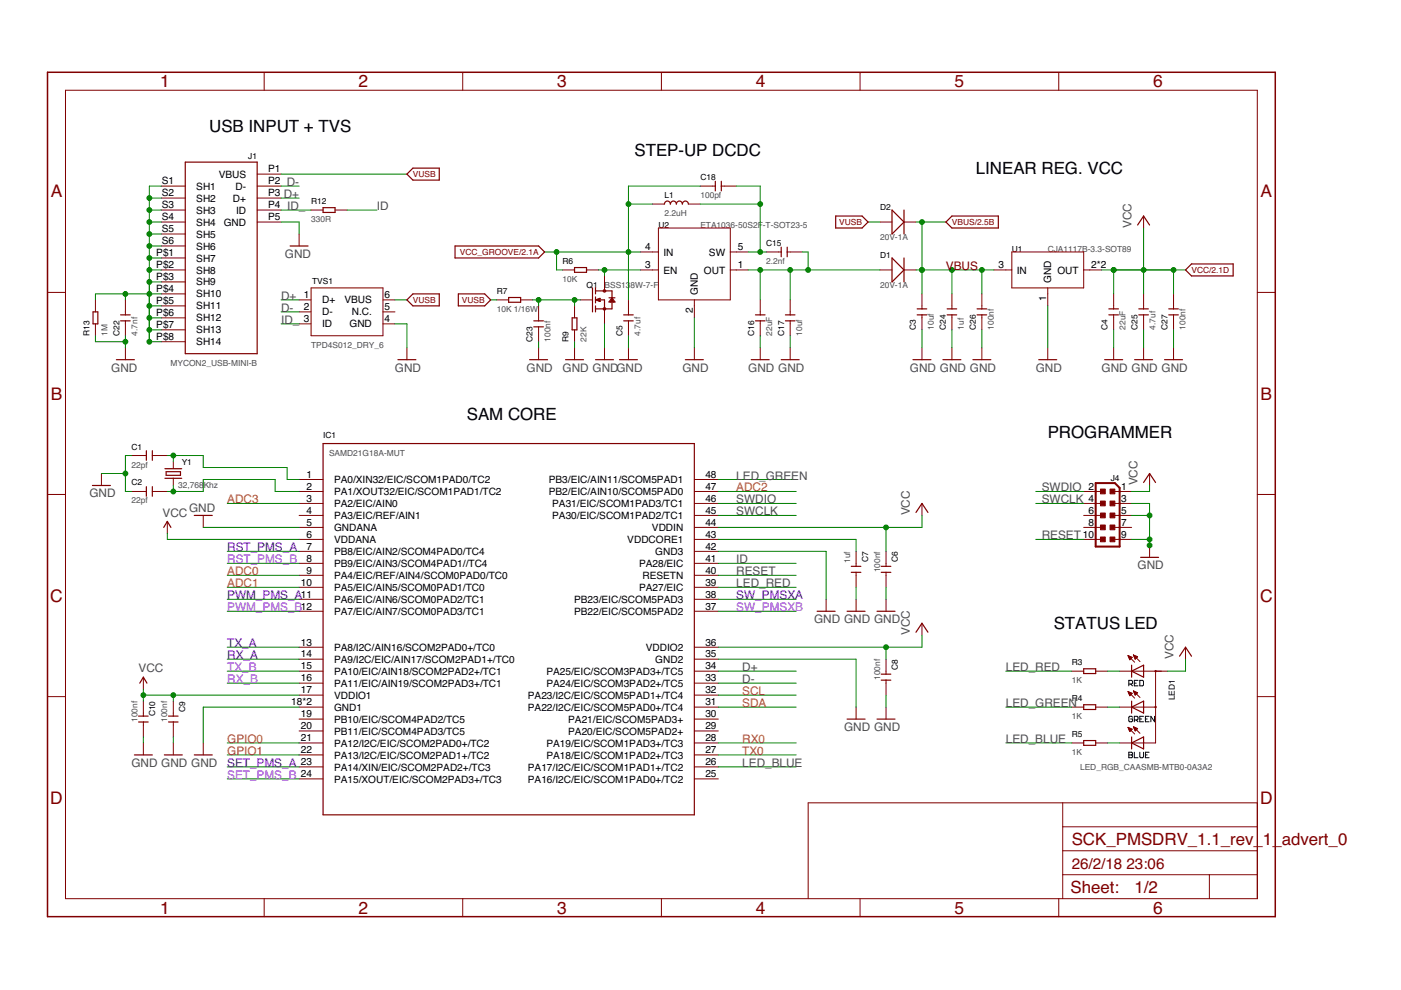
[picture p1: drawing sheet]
<svg xmlns="http://www.w3.org/2000/svg" width="297mm" height="210mm" viewBox="0 0 297 210" stroke-linecap="round" stroke-linejoin="round" font-family="sans-serif">
<g fill="none" stroke="#000" stroke-width=".21">
<path d="M239.3 145h.6l.2-.2v-.4l-.2-.1h-.6v1.1M239.3 159.5h.6l.2 .2-.2 .4 .2 .4-.2 .2h-.6zM239.7 145l.4 .4M240.1 152.1l-.2-.2h-.4l-.2 .2v.7l.2 .2h.4l.2-.2v-.4h-.4M240.5 152.7h.6l.2-.3v-.3l-.2-.2h-.6v1.1M240.5 159.5v1.2h.8M240.5 144.8h.4M240.9 152.7l.4 .3M241.3 144.3h-.8v1.1h.8M241.7 144.3h.6l.1 .1v.8l-.1 .2h-.6zM241.7 159.5v1l.2 .2h.4l.1-.2v-1M241.7 152.4h.4"/>
<path d="M242.4 151.9h-.7v1.1h.7M242.8 152.4h.4M243.6 151.9h-.8v1.1h.8M243.6 159.5h-.8v1.2h.8M244.8 151.9v1.1l-.8-1.1v1.1M239.3 160.1h.6M242.8 160.1h.4"/>
</g>
<g fill="none" stroke="#800000" stroke-width=".21">
<path d="M13.9 19.1h252.7v171.4h-252.7zM56 15.3v3.8M98.1 15.3v3.8M140.2 15.3v3.8M182.4 15.3v3.8M224.5 15.3v3.8M34.2 39.5h5.1M54.5 39.5h5.1M54.5 36.9h5.1M148.5 39.5h3.2M152.9 39.5h3.2M34.2 42h5.1"/>
<path d="M34.2 47.1h5.1M34.2 44.5h5.1M34.2 49.6h5.1M34.2 52.2h5.1M34.2 54.7h5.1M34.2 57.2h5.1M34.2 59.8h5.1M54.5 42h5.1M54.5 47.1h5.1M54.5 44.5h5.1M63.4 49.6v2.6M66 44.5h2.5"/>
<path d="M71 44.5h2.6M119.3 57.2h2.5M124.4 57.2h2.5M128.2 58.5v3.2M135.8 57.2h3.8M135.8 53.4h3.8M138.3 43.3h2.6M139.6 48.3h15.2v15.3h-15.2zM145.9 43.3h2.6M154.8 57.2h3.8M154.8 53.4h3.8M162.5 53.4h3.1"/>
<path d="M166.9 53.4h3.2M186.6 47.1h2.5M186.6 57.2h2.5M191.7 47.1h2.5M191.7 57.2h2.5M210.7 57.2h3.8M214.5 53.4h15.3v7.6h-15.3zM229.8 57.2h3.8M242.5 45.8v2.5M10.1 62h3.8M20.2 63.6v2.5M20.2 68.7v2.5"/>
<path d="M26.6 63.6v3.2M26.6 68v3.2M26.6 73.7v2.6M34.2 62.3h5.1M34.2 64.9h5.1M34.2 67.4h5.1M34.2 69.9h5.1M34.2 72.5h5.1M63.4 63.6h2.6M63.4 66.1h2.6M63.4 68.7h2.6M66 61h15.2v10.2h-15.2z"/>
<path d="M81.2 63.6h2.5M81.2 66.1h2.5M81.2 68.7h2.5M86.3 73.7v2.6M105.3 63.6h2.5M110.4 63.6h2.5M114.2 64.9v3.1M114.2 69.3v3.2M114.2 73.7v2.6M121.8 64.9v2.5M121.8 69.9v2.6M121.8 73.7v2.6"/>
<path d="M123.1 63.6h2.5M128.2 65.5v3.2M128.2 73.7v2.6M133.2 63.6v3.2M133.2 68v3.2M133.2 73.7v2.6M147.2 63.6v3.8M147.2 73.7v2.6M161.2 63.6v3.2M161.2 68v3.2M161.2 73.7v2.6M167.5 63.6v3.2"/>
<path d="M167.5 68v3.2M167.5 73.7v2.6M195.5 62.3v3.2M195.5 66.8v3.1M195.5 73.7v2.6M201.8 62.3v3.2M201.8 66.8v3.1M201.8 73.7v2.6M208.2 62.3v3.2M208.2 66.8v3.1M208.2 73.7v2.6M222.1 61v3.9"/>
<path d="M222.1 73.7v2.6M236.1 62.3v3.2M236.1 66.8v3.1M236.1 73.7v2.6M242.5 62.3v3.2M242.5 66.8v3.1M242.5 73.7v2.6M248.8 62.3v3.2M248.8 66.8v3.1M248.8 73.7v2.6M266.6 62h3.8M27.9 96.6h3.1"/>
<path d="M32.3 96.6h3.2M36.7 97.9v1.5M10.1 104.8h3.8M21.5 100.4v2.5M27.9 104.2h3.1M32.3 104.2h3.2M35.5 110.6v2.5M36.7 101.4v1.5M43.1 109.3v2.5M63.4 116.9h5.1M63.4 111.8h5.1M63.4 101.7h5.1"/>
<path d="M63.4 104.2h5.1M63.4 106.7h5.1M63.4 109.3h5.1M63.4 119.4h5.1M63.4 114.4h5.1M147.2 116.9h5.1M147.2 111.8h5.1M147.2 101.7h5.1M147.2 104.2h5.1M147.2 106.7h5.1M147.2 109.3h5.1M147.2 119.4h5.1"/>
<path d="M147.2 114.4h5.1M181.5 116.9v3.2M187.9 116.9v3.2M195.5 106.7v2.6M229.8 111.8h4M229.8 104.2h4M229.8 106.7h4M229.8 109.3h4M229.8 114.4h4M235.9 111.8h4M235.9 104.2h4M235.9 106.7h4"/>
<path d="M235.9 109.3h4M235.9 114.4h4M243.7 100.4v2.5M243.7 115.6v2.6M266.6 104.8h3.8M63.4 139.8h5.1M63.4 122h5.1M63.4 124.5h5.1M63.4 127.1h5.1M63.4 129.6h5.1M63.4 137.2h5.1M147.2 139.8h5.1"/>
<path d="M147.2 122h5.1M147.2 124.5h5.1M147.2 127.1h5.1M147.2 129.6h5.1M147.2 137.2h5.1M175.2 127.1v2.5M181.5 121.3v3.2M181.5 127.1v2.5M187.9 121.3v3.2M187.9 127.1v2.5M187.9 139.8v3.1M195.5 132.1v2.6"/>
<path d="M239.2 139l1.4 1.4M239.2 139l.9 .4-.6 .5zM239.2 139.1h.2M239.2 139.2h.5M239.3 139.4h.7M239.4 139.5h.5M239.4 139.6h.4M239.5 139.7h.2M239.5 139.8h.1M240.3 138.9l1.4 1.4M240.3 138.9l.9 .4M240.3 138.9l.4 .9 .5-.5"/>
<path d="M240.3 138.9h.1M240.3 139h.3M240.4 139.1h.5M240.5 139.2h.7M240.5 139.4h.6M240.6 139.5h.4M240.6 139.6h.2M240.7 139.7h.1M251.4 137.2v2.6M10.1 147.7h3.8M30.4 143.6v2.5M30.4 148.7v3.1"/>
<path d="M30.4 153.1v3.2M30.4 157.5v2.6M36.7 148.7v3.1M36.7 153.1v3.2M36.7 157.5v2.6M43.1 157.5v2.6M63.4 149.9h5.1M63.4 142.3h5.1M63.4 144.8h5.1M63.4 157.5h5.1M63.4 155h5.1M63.4 152.5h5.1"/>
<path d="M63.4 147.4h5.1M147.2 149.9h5.1M147.2 142.3h5.1M147.2 144.8h5.1M147.2 157.5h5.1M147.2 155h5.1M147.2 152.5h5.1M147.2 147.4h5.1M181.5 149.9v2.6M187.9 144.2v3.2M187.9 149.9v2.6M227.2 149.9h2.6"/>
<path d="M227.2 142.3h2.6M227.2 157.5h2.6M232.3 149.9h2.5M232.3 142.3h2.5M232.3 157.5h2.5M237.4 149.9h7.6M237.4 142.3h10.1M239.2 146.6l1.4 1.4M239.2 154.2l1.4 1.4M239.2 146.6l.9 .4-.6 .5zM239.2 154.2l.9 .4-.6 .5zM239.2 154.3h.1"/>
<path d="M239.2 146.7h.2M239.2 146.8h.5M239.2 154.4h.4M239.3 147h.6M239.3 154.6h.6M239.3 154.7h.7M239.4 147.1h.6M239.4 147.2h.4M239.4 154.8h.5M239.4 154.9h.3M239.5 147.3h.2M239.5 147.4h.1"/>
<path d="M239.5 155h.1M240.3 146.5l1.4 1.4M240.3 154.1l1.4 1.4M240.3 146.5l.9 .4-.5 .5zM240.3 154.1l.9 .4-.5 .5zM240.3 154.2h.2M240.3 146.6h.2M240.4 146.7h.4M240.4 154.3h.4M240.4 154.4h.6M240.5 146.8h.6M240.5 147h.6"/>
<path d="M240.5 154.6h.6M240.5 147.1h.5M240.5 154.7h.5M240.6 147.2h.3M240.6 154.8h.3M240.6 147.3h.1M240.6 154.9h.1M245 142.3v15.2h-7.6M266.6 147.7h3.8M63.4 160.1h5.1M63.4 162.6h5.1M63.4 165.1h5.1"/>
<path d="M147.2 160.1h5.1M147.2 162.6h5.1M147.2 165.1h5.1M225.3 170.2v20.3M225.3 175.3h41.3M266.6 170.2h-95.3v20.3M56 190.5v3.9M98.1 190.5v3.9M140.2 190.5v3.9M182.4 190.5v3.9M224.5 190.5v3.9M225.3 185.5h41.3"/>
<path d="M225.3 180.4h41.3M256.4 185.5v5"/>
<circle cx="245" cy="149.9" r=".15"/>
<circle cx="245" cy="142.3" r=".15"/>
</g>
<path d="M10.1 15.3h260.3v179.1h-260.3z" fill="none" stroke="#800000" stroke-width=".32"/>
<g fill="none" stroke="#800000" stroke-width=".25">
<path d="M39.3 34.4h15.2v40.6h-15.2zM86.3 36.9l1.2-1.3h5.6v2.6h-5.6zM151.7 38.4v2.1M152.9 38.4v2.1M61.5 52.2h3.8M68.5 44h2.5v1h-2.5zM96.5 52.2h17.7l1.3 1.2-1.3 1.3h-17.7zM121.8 56.7h2.6v1h-2.6zM140.9 43.3a.63 .63 0 0 1 .6-.7 .63 .63 0 0 1 .6 .7 .63 .63 0 0 1 .7-.7 .63 .63 0 0 1 .6 .7 .63 .63 0 0 1 .6-.7 .63 .63 0 0 1 .7 .7 .63 .63 0 0 1 .6-.7 .63 .63 0 0 1 .6 .7M165.6 52.4v2M166.9 52.4v2M177.2 45.8h5.6l1.2 1.3-1.2 1.2h-5.6z"/>
<path d="M189.1 44.5l2.6 2.6-2.6 2.5zM189.1 54.7l2.6 2.5-2.6 2.6zM191.7 44.5v5.1M191.7 54.7v5.1M200.6 47.1l1.2-1.3h9.9v2.5h-9.9zM241.2 47.7l1.3-1.9 1.2 1.9M251.4 57.2l1.2-1.2h8.9v2.5h-8.9zM19.7 66.1h1v2.6h-1zM24.7 76.3h3.8M25.6 68h2M25.6 66.8h2M84.4 76.3h3.8"/>
<path d="M86.3 63.6l1.2-1.3h5.6v2.6h-5.6zM97.2 62.3h5.6l1.2 1.3-1.2 1.3h-5.6zM107.8 63.1h2.6v1h-2.6zM112.3 76.3h3.8M113.2 68h2M113.2 69.3h2M119.9 76.3h3.8M121.3 67.4h1v2.5h-1zM125.6 61v5.1M126.3 76.3h3.8M126.3 61.7h3.5v3.8h-3.5M126.3 61v1.3"/>
<path d="M126.3 62.9v1.3M126.3 64.9v1.2M126.6 63.6h1.6v1.9M126.6 63.6l.6 .3M126.8 63.5l.4 .4M127.2 63.3l-.9 .3 .9 .3M127.2 63.3v.6M127.2 63.3l-.6 .3M129.1 63.1h1.3M129.8 63.1l.6 .9h-1.3zM129.8 63.6l.3 .4M129.8 63.6l-.4 .4"/>
<path d="M129.8 63.6l.3 .3M129.8 63.6l-.4 .3M131.3 76.3h3.8M132.2 68h2.1M132.2 66.8h2.1M145.3 76.3h3.8M159.3 76.3h3.8M160.2 68h2M160.2 66.8h2M165.6 76.3h3.8M166.5 68h2.1M166.5 66.8h2.1"/>
<path d="M193.6 76.3h3.8M194.5 65.5h2M194.5 66.8h2M199.9 76.3h3.8M200.8 65.5h2M200.8 66.8h2M206.3 76.3h3.8M207.2 65.5h2M207.2 66.8h2M220.2 76.3h3.8M234.2 76.3h3.8M235.1 65.5h2"/>
<path d="M235.1 66.8h2M240.6 76.3h3.8M241.4 65.5h2.1M241.4 66.8h2.1M246.9 76.3h3.8M247.8 65.5h2M247.8 66.8h2M31 95.6v2M32.3 95.6v2M35 99.4h3.5M68.5 94h78.7v78.8h-78.7zM19.6 102.9h3.8"/>
<path d="M31 103.2v2M32.3 103.2v2M34.7 111.8l.8-1.2 .7 1.2M35 101.4h3.5M35.2 100h3.1v.8h-3.1zM41.2 109.3h3.8M194.2 108.6l1.3-1.9 1.2 1.9M241.8 118.2h3.8M242.5 102.3l1.2-1.9 1.3 1.9M173.2 129.6h3.9M179.6 129.6h3.8M180.5 120.1h2"/>
<path d="M180.5 121.3h2M185.9 129.6h3.9M186.8 120.1h2.1M186.8 121.3h2.1M194.2 134l1.3-1.9 1.2 1.9M250.1 139.1l1.3-1.9 1.2 1.9M29.4 151.8h2M29.4 153.1h2M29.6 144.8l.8-1.2 .8 1.2M35.7 151.8h2.1M35.7 153.1h2.1M179.6 152.5h3.8"/>
<path d="M185.9 152.5h3.9M186.8 142.9h2.1M186.8 144.2h2.1M229.8 141.8h2.5v1h-2.5zM229.8 149.4h2.5v1h-2.5zM229.8 157h2.5v1h-2.5zM239.9 142.3l2.6-1.3v2.6zM239.9 141v2.6M239.9 148.7v2.5M239.9 156.3v2.5M239.9 149.9l2.6-1.2v2.5zM239.9 157.5l2.6-1.2v2.5z"/>
<path d="M28.5 160.1h3.8M34.8 160.1h3.9M41.2 160.1h3.8"/>
<circle cx="128.2" cy="61.7" r=".25"/>
<circle cx="128.2" cy="65.5" r=".25"/>
</g>
<g fill="#800000" stroke="#800000" stroke-width=".21">
<path d="M235.4 103.7h1v1h-1z"/>
<path d="M235.4 106.2h1v1.1h-1z"/>
<path d="M235.4 108.8h1v1h-1z"/>
<path d="M235.4 111.3h1v1h-1z"/>
<path d="M235.4 113.9h1v1h-1z"/>
<path d="M233.3 103.7h1v1h-1z"/>
<path d="M233.3 106.2h1v1.1h-1z"/>
<path d="M233.3 108.8h1v1h-1z"/>
<path d="M233.3 111.3h1v1h-1z"/>
<path d="M233.3 113.9h1v1h-1z"/>
</g>
<path d="M232.3 102.4h4.1l1 1v12.5h-5.1z" fill="none" stroke="#800000" stroke-width=".42"/>
<g fill="none" stroke="#008000" stroke-width=".21">
<path d="M34.2 39.5h-2.5v33h2.5M59.6 39.5h3.8M59.6 36.9h26.7M148.5 39.5h-15.3v24.1M156.1 39.5h5.1v13.9M31.7 47.1h2.5M31.7 57.2h2.5M31.7 42h2.5M31.7 44.5h2.5M31.7 59.8h2.5M31.7 54.7h2.5M31.7 52.2h2.5"/>
<path d="M31.7 49.6h2.5M59.6 47.1h3.8v2.5M59.6 42h3.8M59.6 44.5h6.4M73.6 44.5h6.3M115.5 53.4h20.3M118 53.4v3.8h1.3M126.9 57.2h8.9M128.2 57.2v1.3M133.2 43.3h5.1M148.5 43.3h12.7M158.6 57.2h28"/>
<path d="M158.6 53.4h3.9M161.2 57.2v6.4M167.5 57.2v6.4M170.1 53.4h1.2v3.8M184 47.1h2.6M194.2 47.1h6.4M194.2 57.2h16.5M195.5 47.1v15.2M201.8 57.2v5.1M208.2 57.2v5.1M233.6 57.2h17.8M236.1 57.2v5.1"/>
<path d="M242.5 48.3v14M248.8 57.2v5.1M20.2 71.2v1.3h6.4M26.6 62.3v1.3M26.6 71.2v2.5M31.7 69.9h2.5M31.7 67.4h2.5M31.7 64.9h2.5M34.2 62.3h-14v1.3M59.6 68.7h3.8M59.6 66.1h3.8M59.6 63.6h3.8"/>
<path d="M83.7 68.7h2.6v5M83.7 63.6h2.6M104 63.6h1.3M112.9 63.6h10.2M114.2 63.6v1.3M114.2 72.5v1.2M121.8 63.6v1.3M121.8 72.5v1.2M128.2 68.7v5M133.2 71.2v2.5M147.2 67.4v6.3M161.2 71.2v2.5"/>
<path d="M167.5 71.2v2.5M195.5 69.9v3.8M201.8 69.9v3.8M208.2 69.9v3.8M222.1 64.9v8.8M236.1 69.9v3.8M242.5 69.9v3.8M248.8 69.9v3.8M27.9 96.6h-1.3v7.6h1.3M35.5 96.6h7.6v2.5h17.8v2.6h2.5M36.7 96.6v1.3M21.5 100.4h5.1"/>
<path d="M35.5 104.2h7.6v-2.5h15.2v2.5h5.1M35.5 113.1v1.3h27.9M36.7 102.9v1.3M43.1 111.8h20.3M48.2 106.7h15.2M48.2 116.9h15.2M48.2 119.4h15.2M152.3 104.2h16.5M152.3 106.7h16.5M152.3 109.3h16.5M152.3 114.4h29.2v2.5M152.3 116.9h22.9v10.2"/>
<path d="M152.3 101.7h16.5M152.3 119.4h16.5M187.9 111.8v5.1M195.5 109.3v2.5h-43.2M219.6 104.2h10.2M219.6 106.7h10.2M219.6 114.4h10.2M239.9 106.7h3.8v8.9M239.9 109.3h3.8M239.9 114.4h3.8M243.7 102.9v1.3h-3.8M48.2 139.8h15.2"/>
<path d="M48.2 137.2h15.2M48.2 122h15.2M48.2 127.1h15.2M48.2 129.6h15.2M48.2 124.5h15.2M152.3 139.8h29.2v10.1M152.3 122h16.5M152.3 127.1h16.5M152.3 129.6h16.5M152.3 124.5h16.5M181.5 124.5v2.6M187.9 124.5v2.6"/>
<path d="M187.9 137.2v2.6M195.5 134.7v2.5h-43.2M251.4 139.8v2.5h-3.9M30.4 146.1v2.6M30.4 156.3v1.2M30.4 147.4h33M36.7 147.4v1.3M36.7 156.3v1.2M48.2 142.3h15.2M48.2 144.8h15.2M48.2 157.5h15.2M63.4 149.9h-20.3v7.6"/>
<path d="M152.3 149.9h16.5M152.3 147.4h16.5M152.3 142.3h16.5M152.3 144.8h16.5M152.3 157.5h16.5M187.9 147.4v2.5M213.3 149.9h13.9M213.3 142.3h13.9M213.3 157.5h13.9M234.8 149.9h2.6M234.8 142.3h2.6M234.8 157.5h2.6"/>
<path d="M48.2 160.1h15.2M48.2 162.6h15.2M48.2 165.1h15.2M152.3 160.1h16.5M152.3 162.6h16.5"/>
</g>
<g fill="#008000" stroke="#008000" stroke-width=".21">
<circle cx="26.6" cy="100.4" r=".51"/>
<circle cx="243.7" cy="114.4" r=".51"/>
<circle cx="243.7" cy="109.3" r=".51"/>
<circle cx="243.7" cy="115.6" r=".51"/>
<circle cx="26.6" cy="72.5" r=".51"/>
<circle cx="236.1" cy="57.2" r=".51"/>
<circle cx="242.5" cy="57.2" r=".51"/>
<circle cx="248.8" cy="57.2" r=".51"/>
<circle cx="187.9" cy="111.8" r=".51"/>
<circle cx="187.9" cy="137.2" r=".51"/>
<circle cx="36.7" cy="147.4" r=".51"/>
<circle cx="30.4" cy="147.4" r=".51"/>
<circle cx="36.7" cy="96.6" r=".51"/>
<circle cx="36.7" cy="104.2" r=".51"/>
<circle cx="195.5" cy="57.2" r=".51"/>
<circle cx="195.5" cy="47.1" r=".51"/>
<circle cx="201.8" cy="57.2" r=".51"/>
<circle cx="208.2" cy="57.2" r=".51"/>
<circle cx="118" cy="53.4" r=".51"/>
<circle cx="133.2" cy="53.4" r=".51"/>
<circle cx="133.2" cy="43.3" r=".51"/>
<circle cx="128.2" cy="57.2" r=".51"/>
<circle cx="121.8" cy="63.6" r=".51"/>
<circle cx="114.2" cy="63.6" r=".51"/>
<circle cx="161.2" cy="43.3" r=".51"/>
<circle cx="161.2" cy="53.4" r=".51"/>
<circle cx="161.2" cy="57.2" r=".51"/>
<circle cx="167.5" cy="57.2" r=".51"/>
<circle cx="171.3" cy="57.2" r=".51"/>
<circle cx="31.7" cy="42" r=".51"/>
<circle cx="31.7" cy="44.5" r=".51"/>
<circle cx="31.7" cy="47.1" r=".51"/>
<circle cx="31.7" cy="49.6" r=".51"/>
<circle cx="31.7" cy="52.2" r=".51"/>
<circle cx="31.7" cy="54.7" r=".51"/>
<circle cx="31.7" cy="57.2" r=".51"/>
<circle cx="31.7" cy="59.8" r=".51"/>
<circle cx="31.7" cy="62.3" r=".51"/>
<circle cx="31.7" cy="64.9" r=".51"/>
<circle cx="31.7" cy="67.4" r=".51"/>
<circle cx="31.7" cy="69.9" r=".51"/>
<circle cx="31.7" cy="72.5" r=".51"/>
<circle cx="26.6" cy="62.3" r=".51"/>
</g>
<g font-size="3.7" fill="#800000">
<text x="33.9" y="18.5">1</text>
<text x="76" y="18.5">2</text>
<text x="118.2" y="18.5">3</text>
<text x="160.3" y="18.5">4</text>
<text x="202.4" y="18.5">5</text>
<text x="244.5" y="18.5">6</text>
<text x="10.8" y="41.9">A</text>
<text x="267.3" y="41.9">A</text>
<text x="10.8" y="84.7">B</text>
<text x="267.3" y="84.7">B</text>
<text x="10.6" y="127.6">C</text>
<text x="267.2" y="127.6">C</text>
<text x="10.6" y="170.4">D</text>
<text x="267.2" y="170.4">D</text>
<text x="33.9" y="193.7">1</text>
<text x="76" y="193.7">2</text>
<text x="118.2" y="193.7">3</text>
<text x="160.3" y="193.7">4</text>
<text x="202.4" y="193.7">5</text>
<text x="244.5" y="193.7">6</text>
</g>
<g font-size="3.6">
<text x="44.4" y="28">USB INPUT + TVS</text>
<text x="134.5" y="33.1">STEP-UP DCDC</text>
<text x="206.9" y="36.9">LINEAR REG. VCC</text>
<text x="99" y="89">SAM CORE</text>
<text x="222.1" y="92.8">PROGRAMMER</text>
<text x="223.4" y="133.4">STATUS LED</text>
</g>
<g font-size="3.6" fill="#800000">
<text x="227.2" y="179.1">SCK_PMSDRV_1.1_rev_1_advert_0</text>
<text x="227" y="189.4">Sheet:</text>
<text x="240.6" y="189.3">1/2</text>
</g>
<g font-size="3.2" fill="#800000">
<text x="227.2" y="184.2">26/2/18</text>
<text x="238.8" y="184.2">23:06</text>
</g>
<g font-size="2.5" fill="#505050">
<text x="60.1" y="42">D+</text>
<text x="60.8" y="39.5">D-</text>
<text x="60.9" y="44.5">ID_</text>
<text x="79.9" y="44.5">ID</text>
<text x="239.9" y="48.3" transform="rotate(-90 239.9 48.3)">VCC</text>
<text x="60.4" y="54.7">GND</text>
<text x="59.6" y="63.6">D+</text>
<text x="59.6" y="66.1">D-</text>
<text x="59.6" y="68.7">ID_</text>
<text x="23.6" y="78.8">GND</text>
<text x="83.7" y="78.8">GND</text>
<text x="111.7" y="78.8">GND</text>
<text x="119.3" y="78.8">GND GNDGND</text>
<text x="144.7" y="78.8">GND</text>
<text x="158.6" y="78.8">GND GND</text>
<text x="192.9" y="78.8">GND GND GND</text>
<text x="219.6" y="78.8">GND</text>
<text x="233.6" y="78.8">GND GND GND</text>
<text x="156.1" y="101.7">LED_GREEN</text>
<text x="19" y="105.5">GND</text>
<text x="156.1" y="106.7">SWDIO</text>
<text x="220.9" y="104.2">SWDIO</text>
<text x="220.9" y="106.7">SWCLK</text>
<text x="241.2" y="102.9" transform="rotate(-90 241.2 102.9)">VCC</text>
<text x="34.5" y="109.5">VCC</text>
<text x="40.1" y="108.5">GND</text>
<text x="156.1" y="109.3">SWCLK</text>
<text x="192.9" y="109.3" transform="rotate(-90 192.9 109.3)">VCC</text>
<text x="156.1" y="119.4">ID</text>
<text x="220.9" y="114.4">RESET</text>
<text x="156.1" y="122">RESET</text>
<text x="156.1" y="124.5">LED_RED</text>
<text x="241.2" y="120.7">GND</text>
<text x="172.6" y="132.1">GND GND GND</text>
<text x="192.9" y="134.7" transform="rotate(-90 192.9 134.7)">VCC</text>
<text x="29.4" y="142.5">VCC</text>
<text x="157.4" y="142.3">D+</text>
<text x="213.2" y="142.3">LED_RED</text>
<text x="248.8" y="139.8" transform="rotate(-90 248.8 139.8)">VCC</text>
<text x="157.4" y="144.8">D-</text>
<text x="213.2" y="149.9">LED_GREEN</text>
<text x="179" y="155">GND GND</text>
<text x="213.2" y="157.5">LED_BLUE</text>
<text x="27.9" y="162.6">GND GND GND</text>
<text x="157.4" y="162.6">LED_BLUE</text>
</g>
<text font-size="2.5" fill="#800000" x="200.6" y="57.2">VBUS</text>
<g font-size="2.5" fill="#c60">
<text x="48.2" y="106.7">ADC3</text>
<text x="156.1" y="104.2">ADC2</text>
<text x="48.2" y="122">ADC0</text>
<text x="48.2" y="124.5">ADC1</text>
<text x="157.4" y="147.4">SCL</text>
<text x="157.4" y="149.9">SDA</text>
<text x="48.2" y="157.5">GPIO0</text>
<text x="48.2" y="160.1">GPIO1</text>
<text x="157.4" y="157.5">RX0</text>
<text x="157.4" y="160.1">TX0</text>
</g>
<g font-size="2.5" fill="#9526de">
<text x="48.2" y="119.4">RST_PMS_B</text>
<text x="48.2" y="129.6">PWM_PMS_B</text>
<text x="156.1" y="129.6">SW_PMSXB</text>
<text x="48.2" y="142.3">TX_B</text>
<text x="48.2" y="144.8">RX_B</text>
<text x="48.2" y="165.1">SET_PMS_B</text>
</g>
<g font-size="2.5" fill="#00f">
<text x="48.2" y="116.9">RST_PMS_A</text>
<text x="48.2" y="127.1">PWM_PMS_A</text>
<text x="156.1" y="127.1">SW_PMSXA</text>
<text x="48.2" y="137.2">TX_A</text>
<text x="48.2" y="139.8">RX_A</text>
<text x="48.2" y="162.6">SET_PMS_A</text>
</g>
<g font-size="2.1">
<text x="34.3" y="39.1">S1</text>
<text x="34.3" y="41.6">S2</text>
<text x="41.6" y="40.2">SH1</text>
<text x="46.4" y="37.7">VBUS</text>
<text x="49.9" y="40.2">D-</text>
<text x="56.9" y="41.6">P3</text>
<text x="56.9" y="39.1">P2</text>
<text x="56.9" y="36.6">P1</text>
<text x="34.3" y="44.2">S3</text>
<text x="34.3" y="46.7">S4</text>
<text x="41.6" y="42.8">SH2</text>
<text x="41.6" y="45.3">SH3</text>
<text x="41.6" y="47.8">SH4</text>
<text x="47.4" y="47.8">GND</text>
<text x="49.4" y="42.8">D+</text>
<text x="50" y="45.3">ID</text>
<text x="56.9" y="46.7">P5</text>
<text x="56.9" y="44.2">P4</text>
<text x="34.3" y="49.3">S5</text>
<text x="34.3" y="51.8">S6</text>
<text x="41.6" y="50.4">SH5</text>
<text x="41.6" y="52.9">SH6</text>
<text x="136.8" y="53.1">4</text>
<text x="156.5" y="53.1">5</text>
<text x="33.1" y="54.3">P$1</text>
<text x="33.1" y="56.9">P$2</text>
<text x="33.1" y="59.4">P$3</text>
<text x="41.6" y="55.5">SH7</text>
<text x="41.6" y="58">SH8</text>
<text x="136.8" y="56.9">3</text>
<text x="140.7" y="58">EN</text>
<text x="140.7" y="54.2">IN</text>
<text x="149.3" y="58">OUT</text>
<text x="150.3" y="54.2">SW</text>
<text x="156.5" y="56.9">1</text>
<text x="211.7" y="56.9">3</text>
<text x="215.6" y="58">IN</text>
<text x="222.9" y="60" transform="rotate(-90 222.9 60)">GND</text>
<text x="224.2" y="58">OUT</text>
<text x="231.4" y="56.9">2*2</text>
<text x="33.1" y="62">P$4</text>
<text x="33.1" y="64.5">P$5</text>
<text x="41.6" y="60.5">SH9</text>
<text x="41.6" y="63.1">SH10</text>
<text x="41.6" y="65.6">SH11</text>
<text x="64.4" y="63.2">1</text>
<text x="64.4" y="65.8">2</text>
<text x="68.3" y="64.3">D+</text>
<text x="73" y="64.3">VBUS</text>
<text x="81.5" y="65.8">5</text>
<text x="81.5" y="63.2">6</text>
<text x="148" y="62.5" transform="rotate(-90 148 62.5)">GND</text>
<text x="221.8" y="63.8" transform="rotate(-90 221.8 63.8)">1</text>
<text x="33.1" y="67">P$6</text>
<text x="33.1" y="69.6">P$7</text>
<text x="41.6" y="68.1">SH12</text>
<text x="41.6" y="70.7">SH13</text>
<text x="64.4" y="68.3">3</text>
<text x="68.3" y="66.9">D-</text>
<text x="68.3" y="69.4">ID</text>
<text x="74.1" y="69.4">GND</text>
<text x="74.6" y="66.9">N.C.</text>
<text x="81.5" y="68.3">4</text>
<text x="146.9" y="66.4" transform="rotate(-90 146.9 66.4)">2</text>
<text x="33.1" y="72.1">P$8</text>
<text x="41.6" y="73.2">SH14</text>
<text x="65" y="101.3">1</text>
<text x="149.6" y="101.3">48</text>
<text x="65" y="103.8">2</text>
<text x="65" y="106.4">3</text>
<text x="70.8" y="102.4">PA0/XIN32/EIC/SCOM1PAD0/TC2</text>
<text x="70.8" y="105">PA1/XOUT32/EIC/SCOM1PAD1/TC2</text>
<text x="70.8" y="107.5">PA2/EIC/AIN0</text>
<text x="116.4" y="105">PB2/EIC/AIN10/SCOM5PAD0</text>
<text x="116.4" y="102.4">PB3/EIC/AIN11/SCOM5PAD1</text>
<text x="117.1" y="107.5">PA31/EIC/SCOM1PAD3/TC1</text>
<text x="149.6" y="106.4">46</text>
<text x="149.6" y="103.8">47</text>
<text x="230.8" y="103.8">2</text>
<text x="230.8" y="106.4">4</text>
<text x="237.7" y="103.8">1</text>
<text x="237.7" y="106.4">3</text>
<text x="65" y="111.5">5</text>
<text x="65" y="108.9">4</text>
<text x="70.8" y="112.6">GNDANA</text>
<text x="70.8" y="110">PA3/EIC/REF/AIN1</text>
<text x="117.1" y="110">PA30/EIC/SCOM1PAD2/TC1</text>
<text x="138.2" y="112.6">VDDIN</text>
<text x="149.6" y="108.9">45</text>
<text x="149.6" y="111.5">44</text>
<text x="230.8" y="108.9">6</text>
<text x="230.8" y="111.5">8</text>
<text x="237.7" y="108.9">5</text>
<text x="237.7" y="111.5">7</text>
<text x="65" y="116.5">7</text>
<text x="65" y="119.1">8</text>
<text x="65" y="114">6</text>
<text x="70.8" y="117.7">PB8/EIC/AIN2/SCOM4PAD0/TC4</text>
<text x="70.8" y="115.1">VDDANA</text>
<text x="133" y="115.1">VDDCORE1</text>
<text x="138.9" y="117.7">GND3</text>
<text x="149.6" y="116.5">42</text>
<text x="149.6" y="119.1">41</text>
<text x="149.6" y="114">43</text>
<text x="229.6" y="114">10</text>
<text x="237.7" y="114">9</text>
<text x="63.8" y="124.2">10</text>
<text x="65" y="121.6">9</text>
<text x="70.8" y="122.7">PA4/EIC/REF/AIN4/SCOM0PAD0/TC0</text>
<text x="70.8" y="125.3">PA5/EIC/AIN5/SCOM0PAD1/TC0</text>
<text x="70.8" y="120.2">PB9/EIC/AIN3/SCOM4PAD1//TC4</text>
<text x="135.5" y="125.3">PA27/EIC</text>
<text x="135.5" y="120.2">PA28/EIC</text>
<text x="136.2" y="122.7">RESETN</text>
<text x="149.6" y="124.2">39</text>
<text x="149.6" y="121.6">40</text>
<text x="63.8" y="126.7">11</text>
<text x="63.8" y="129.2">12</text>
<text x="70.8" y="127.8">PA6/EIC/AIN6/SCOM0PAD2/TC1</text>
<text x="70.8" y="130.4">PA7/EIC/AIN7/SCOM0PAD3/TC1</text>
<text x="121.7" y="130.4">PB22/EIC/SCOM5PAD2</text>
<text x="121.7" y="127.8">PB23/EIC/SCOM5PAD3</text>
<text x="149.6" y="129.2">37</text>
<text x="149.6" y="126.7">38</text>
<text x="63.8" y="136.9">13</text>
<text x="70.8" y="138">PA8/I2C/AIN16/SCOM2PAD0+/TC0</text>
<text x="136.9" y="138">VDDIO2</text>
<text x="149.6" y="136.9">36</text>
<text x="63.8" y="139.4">14</text>
<text x="63.8" y="141.9">15</text>
<text x="70.8" y="140.5">PA9/I2C/EIC/AIN17/SCOM2PAD1+/TC0</text>
<text x="70.8" y="143.1">PA10/EIC/AIN18/SCOM2PAD2+/TC1</text>
<text x="115.8" y="143.1">PA25/EIC/SCOM3PAD3+/TC5</text>
<text x="138.9" y="140.5">GND2</text>
<text x="149.6" y="139.4">35</text>
<text x="149.6" y="141.9">34</text>
<text x="61.7" y="149.6">18*2</text>
<text x="63.8" y="144.5">16</text>
<text x="63.8" y="147">17</text>
<text x="70.8" y="145.6">PA11/EIC/AIN19/SCOM2PAD3+/TC1</text>
<text x="70.8" y="148.1">VDDIO1</text>
<text x="111.9" y="148.1">PA23/I2C/EIC/SCOM5PAD1+/TC4</text>
<text x="115.8" y="145.6">PA24/EIC/SCOM3PAD2+/TC5</text>
<text x="149.6" y="149.6">31</text>
<text x="149.6" y="147">32</text>
<text x="149.6" y="144.5">33</text>
<text x="63.8" y="152.1">19</text>
<text x="63.8" y="154.6">20</text>
<text x="70.8" y="150.7">GND1</text>
<text x="70.8" y="153.2">PB10/EIC/SCOM4PAD2/TC5</text>
<text x="70.8" y="155.8">PB11/EIC/SCOM4PAD3/TC5</text>
<text x="111.9" y="150.7">PA22/I2C/EIC/SCOM5PAD0+/TC4</text>
<text x="120.5" y="155.8">PA20/EIC/SCOM5PAD2+</text>
<text x="120.5" y="153.2">PA21/EIC/SCOM5PAD3+</text>
<text x="149.6" y="154.6">29</text>
<text x="149.6" y="152.1">30</text>
<text x="63.8" y="157.2">21</text>
<text x="63.8" y="159.7">22</text>
<text x="70.8" y="158.3">PA12/I2C/EIC/SCOM2PAD0+/TC2</text>
<text x="70.8" y="160.8">PA13/I2C/EIC/SCOM2PAD1+/TC2</text>
<text x="115.8" y="160.8">PA18/EIC/SCOM1PAD2+/TC3</text>
<text x="115.8" y="158.3">PA19/EIC/SCOM1PAD3+/TC3</text>
<text x="149.6" y="159.7">27</text>
<text x="149.6" y="157.2">28</text>
<text x="63.8" y="162.3">23</text>
<text x="63.8" y="164.8">24</text>
<text x="70.8" y="163.4">PA14/XIN/EIC/SCOM2PAD2+/TC3</text>
<text x="70.8" y="165.9">PA15/XOUT/EIC/SCOM2PAD3+/TC3</text>
<text x="111.9" y="165.9">PA16/I2C/EIC/SCOM1PAD0+/TC2</text>
<text x="111.9" y="163.4">PA17/I2C/EIC/SCOM1PAD1+/TC2</text>
<text x="149.6" y="164.8">25</text>
<text x="149.6" y="162.3">26</text>
</g>
<g font-size="1.8">
<text x="52.6" y="33.6">J1</text>
<text x="140.9" y="42">L1</text>
<text x="148.5" y="38.2">C18</text>
<text x="65.9" y="43.3">R12</text>
<text x="186.6" y="44.5">D2</text>
<text x="139.6" y="48.3">U2</text>
<text x="162.5" y="52.1">C15</text>
<text x="214.5" y="53.4">U1</text>
<text x="119.3" y="56">R6</text>
<text x="186.6" y="54.7">D1</text>
<text x="66.2" y="60.3">TVS1</text>
<text x="105.3" y="62.3">R7</text>
<text x="124.4" y="61">Q1</text>
<text x="19" y="71.2" transform="rotate(-90 19 71.2)">R13</text>
<text x="25.3" y="71.2" transform="rotate(-90 25.3 71.2)">C22</text>
<text x="132" y="71.2" transform="rotate(-90 132 71.2)">C5</text>
<text x="159.9" y="71.2" transform="rotate(-90 159.9 71.2)">C16</text>
<text x="166.3" y="71.2" transform="rotate(-90 166.3 71.2)">C17</text>
<text x="194.2" y="69.9" transform="rotate(-90 194.2 69.9)">C3</text>
<text x="200.6" y="69.9" transform="rotate(-90 200.6 69.9)">C24</text>
<text x="206.9" y="69.9" transform="rotate(-90 206.9 69.9)">C26</text>
<text x="234.8" y="69.9" transform="rotate(-90 234.8 69.9)">C4</text>
<text x="241.2" y="69.9" transform="rotate(-90 241.2 69.9)">C25</text>
<text x="247.5" y="69.9" transform="rotate(-90 247.5 69.9)">C27</text>
<text x="112.9" y="72.5" transform="rotate(-90 112.9 72.5)">C23</text>
<text x="120.6" y="72.5" transform="rotate(-90 120.6 72.5)">R9</text>
<text x="27.9" y="95.3">C1</text>
<text x="68.5" y="92.8">IC1</text>
<text x="38.5" y="98.6">Y1</text>
<text x="27.9" y="102.9">C2</text>
<text x="235.5" y="102">J4</text>
<text x="184" y="119.2" transform="rotate(-90 184 119.2)">C7</text>
<text x="190.4" y="119.2" transform="rotate(-90 190.4 119.2)">C6</text>
<text x="190.4" y="142" transform="rotate(-90 190.4 142)">C8</text>
<text x="227.2" y="141">R3</text>
<text x="227.2" y="148.6">R4</text>
<text x="249.1" y="148.5" transform="rotate(-90 249.1 148.5)">LED1</text>
<text x="32.9" y="151.9" transform="rotate(-90 32.9 151.9)">C10</text>
<text x="39.3" y="150.9" transform="rotate(-90 39.3 150.9)">C9</text>
<text x="227.2" y="156.3">R5</text>
</g>
<g font-size="1.8" fill="#800000">
<text x="87.5" y="37.5">VUSB</text>
<text x="177.9" y="47.7">VUSB</text>
<text x="201.8" y="47.7">VBUS/2.5B</text>
<text x="97.5" y="54.1">VCC_GROOVE/2.1A</text>
<text x="252.6" y="57.9">VCC/2.1D</text>
<text x="87.5" y="64.2">VUSB</text>
<text x="97.9" y="64.2">VUSB</text>
</g>
<g font-size="1.8" fill="#505050">
<text x="148.5" y="42">100pf</text>
<text x="65.9" y="47.1">330R</text>
<text x="140.9" y="45.8">2.2uH</text>
<text x="148.5" y="48.3">ETA1036-50S2F-T-SOT23-5</text>
<text x="186.6" y="50.9">20V-1A</text>
<text x="222.1" y="53.4">CJA1117B-3.3-SOT89</text>
<text x="119.3" y="59.8">10K</text>
<text x="162.5" y="56">2.2nf</text>
<text x="128.2" y="61">BSS13</text>
<text x="133.7" y="61">8W-7-F</text>
<text x="186.6" y="61">20V-1A</text>
<text x="22.8" y="71.2" transform="rotate(-90 22.8 71.2)">1M</text>
<text x="29.1" y="71.2" transform="rotate(-90 29.1 71.2)">4.7nf</text>
<text x="105.3" y="66.1">10K 1/16W</text>
<text x="135.8" y="71.2" transform="rotate(-90 135.8 71.2)">4.7uf</text>
<text x="163.7" y="71.2" transform="rotate(-90 163.7 71.2)">22uF</text>
<text x="170.1" y="71.2" transform="rotate(-90 170.1 71.2)">10uf</text>
<text x="198" y="69.9" transform="rotate(-90 198 69.9)">10uf</text>
<text x="204.4" y="69.9" transform="rotate(-90 204.4 69.9)">1uf</text>
<text x="210.7" y="69.9" transform="rotate(-90 210.7 69.9)">100nf</text>
<text x="238.6" y="69.9" transform="rotate(-90 238.6 69.9)">22uF</text>
<text x="245" y="69.9" transform="rotate(-90 245 69.9)">4.7uf</text>
<text x="251.3" y="69.9" transform="rotate(-90 251.3 69.9)">100nf</text>
<text x="36.1" y="77.5">MYCON2_USB-MINI-B</text>
<text x="66" y="73.8">TPD4S012_DRY_6</text>
<text x="116.7" y="72.5" transform="rotate(-90 116.7 72.5)">100nf</text>
<text x="124.4" y="72.5" transform="rotate(-90 124.4 72.5)">22K</text>
<text x="27.9" y="99.1">22pf</text>
<text x="69.8" y="96.6">SAMD21G18A-MUT</text>
<text x="27.9" y="106.7">22pf</text>
<text x="37.8" y="103.4">32,768</text>
<text x="43.2" y="103.4">Khz</text>
<text x="180.2" y="119.4" transform="rotate(-90 180.2 119.4)">1uf</text>
<text x="186.6" y="121.3" transform="rotate(-90 186.6 121.3)">100nf</text>
<text x="186.6" y="144.2" transform="rotate(-90 186.6 144.2)">100nf</text>
<text x="227.2" y="144.8">1K</text>
<text x="29.1" y="153.1" transform="rotate(-90 29.1 153.1)">100nf</text>
<text x="35.5" y="153.1" transform="rotate(-90 35.5 153.1)">100nf</text>
<text x="227.2" y="152.5">1K</text>
<text x="227.2" y="160.1">1K</text>
<text x="229" y="163.2">LED_RGB_CAASMB-MTB0-0A3A2</text>
</g>
</svg>
